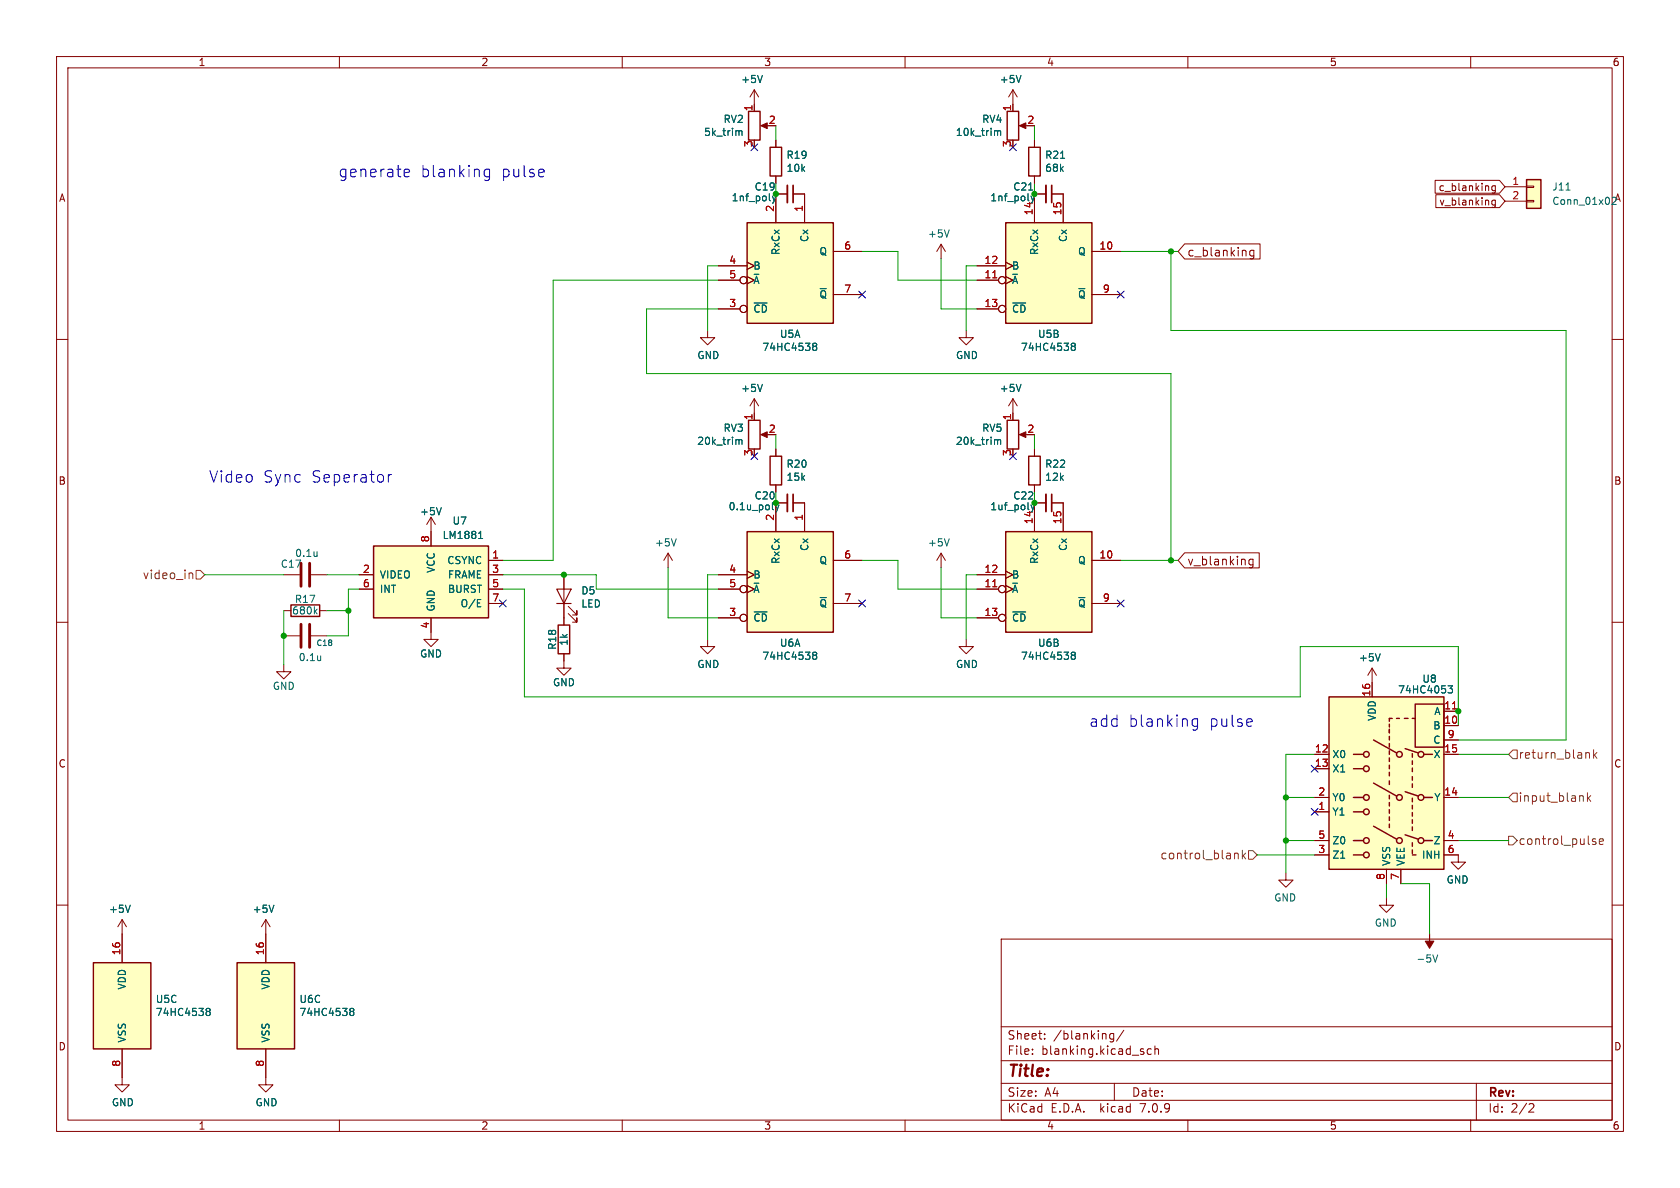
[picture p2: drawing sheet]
<svg xmlns="http://www.w3.org/2000/svg" width="297mm" height="210mm" viewBox="0 0 297 210" stroke-linecap="round" stroke-linejoin="round" font-family="sans-serif">
<g fill="none" stroke="#840000" stroke-width=".18">
<path d="M10 10h277v190h-277zM12 12h273v186h-273zM60 10v2M110 10v2M133.3 15.9v3.8M133.3 15.9l.8 1.2M133.3 15.9l-.7 1.2M160 10v2M179.1 15.9v3.8M179.1 15.9l.7 1.2M179.1 15.9l-.8 1.2M210 10v2"/>
<path d="M260 10v2M134.9 22.2h1M137.2 24.8v1.2M137.2 31.1v1.3M139.2 34.3h-2v5.1M140.2 34.3h2v5.1M180.6 22.2h1M182.9 24.8v1.2M182.9 31.1v1.3M184.9 34.3h-2v5.1M185.9 34.3h2.1v5.1M253.7 31.9h11.4l1 1.1-1 1.2h-11.4z"/>
<path d="M253.8 34.4h11.3l1 1.2-1 1.1h-11.3zM264.4 32.8v1.1l-.3 .2h-.3M264.4 35.4v1l-.3 .3-.3-.1M264.4 32.9l-.4-.1-.3 .3 .2 .5h.5M264.4 35.4h-.4l-.3 .2 .2 .6h.5M266.1 33h3.8M266.1 35.6h3.8M269.9 35.4h1.2v.3h-1.2zM269.9 32.9h1.2v.2h-1.2zM10 60h2M125.1 58.4v1.3h1.3l-1.3 1.3-1.3-1.3h1.3M127 54.6h3.8"/>
<path d="M127 47h5.1M127 49.5h3.8M132.1 46.4l1.2 .6-1.2 .6M132.1 48.9l1.2 .6-1.2 .7M147.3 44.5h5.1M147.3 52.1h5.1M166.4 43.2v2.5M166.4 43.2l.7 1.3M166.4 43.2l-.8 1.3M170.8 58.4v1.3h1.3l-1.3 1.3-1.3-1.3h1.3M172.7 54.6h3.8M172.7 47h5.1"/>
<path d="M172.7 49.5h3.8M177.8 48.9l1.3 .6-1.3 .7M177.8 46.4l1.3 .6-1.3 .6M193 44.5h5.1M193 52.1h5.1M209.4 43.1h13.4v2.7h-13.4l-1.1-1.3zM221.7 44.2v1.3l-.3 .3-.4-.1M221.7 44.3l-.5-.1-.3 .3v.5l.2 .2h.6M285 60h2M133.3 70.5l.8 1.3M133.3 70.5v3.8M133.3 70.5l-.7 1.3"/>
<path d="M134.9 76.8h1M137.2 79.4v1.2M179.1 70.5v3.8M179.1 70.5l.7 1.3M179.1 70.5l-.8 1.3M180.6 76.8h1M182.9 79.4v1.2M76.2 91.4v5.1M76.2 91.4l-.8 1.3M76.2 91.4l.8 1.3M86.4 99.1h2.5M118.1 97.8l.8 1.3"/>
<path d="M118.1 97.8v2.5M118.1 97.8l-.8 1.3M137.2 85.7v1.3M139.2 88.9h-2v5.1M140.2 88.9h2v5.1M147.3 99.1h5.1M166.4 97.8l.7 1.3M166.4 97.8v2.5M166.4 97.8l-.8 1.3M182.9 85.7v1.3M184.9 88.9h-2v5.1M185.9 88.9h2.1v5.1"/>
<path d="M193 99.1h5.1M209.4 97.7h13.2v2.7h-13.2l-1.1-1.3zM221.5 98.8v1.3l-.3 .3-.3-.1M221.5 98.9l-.4-.1-.3 .3v.5l.1 .2h.6M10 110h2M50.2 117.5v1.2h1.2l-1.2 1.3-1.3-1.3h1.3M50.2 101.6h2.8M50.2 108h1.2M50.2 112.4h2.8M55 101.6h2.8M55 112.4h2.8M56.5 108h1.3"/>
<path d="M63.5 104.1h2.5M63.5 101.6h2.5M76.2 109.2v3.8h1.3l-1.3 1.3-1.3-1.3h1.3M86.4 104.1h2.5M86.4 101.6h2.5M86.4 106.7h2.5M99.7 115.6v2.5h1.3l-1.3 1.3-1.3-1.3h1.3M99.7 101.6v8.9M100.5 108.5l1.5 1.5v-.8v.8h-.8M100.5 107.2l1.5 1.5v-.7v.7h-.8M125.1 113v1.3h1.3l-1.3 1.3-1.3-1.3h1.3M127 104.1h3.8"/>
<path d="M127 101.6h5.1M127 109.2h3.8M132.1 101l1.2 .6-1.2 .6M132.1 103.5l1.2 .6-1.2 .7M147.3 106.7h5.1M170.8 113v1.3h1.3l-1.3 1.3-1.3-1.3h1.3M172.7 104.1h3.8M172.7 101.6h5.1M172.7 109.2h3.8M177.8 103.5l1.3 .6-1.3 .7M177.8 101l1.3 .6-1.3 .6M193 106.7h5.1"/>
<path d="M242.6 118.1l.7 1.3M242.6 118.1v5.1M242.6 118.1l-.8 1.3M285 110h2M232.4 133.4h2.5M232.4 135.9h2.5M255.3 128.3h2.5M255.3 125.7h2.5M255.3 133.4h2.5M255.3 130.8h2.5M10 160h2M227.3 154.3v1.3h-1.2l1.2 1.2 1.3-1.2h-1.3"/>
<path d="M232.4 143.5h2.5M232.4 141h2.5M232.4 151.1h2.5M232.4 148.6h2.5M245.1 158.8v1.2h-1.3l1.3 1.3 1.3-1.3h-1.3M245.1 153.7v2.5M247.6 153.7v2.5M255.3 151.1h2.5v1.3h-1.3l1.3 1.3 1.3-1.3h-1.3M255.3 141h2.5M255.3 148.6h2.5M285 160h2M21.6 162.6v7.6"/>
<path d="M21.6 162.6l.8 1.2M21.6 162.6l-.8 1.2M47 162.6v7.6M47 162.6l.8 1.2M47 162.6l-.8 1.2M177 166h108v32h-108zM21.6 185.4v6.4h1.3l-1.3 1.2-1.3-1.2h1.3M47 185.4v6.4h1.3l-1.3 1.2-1.3-1.2h1.3M60 198v2M110 198v2M160 198v2M177 194.5h108"/>
<path d="M177 191.5h108M177 187.5h108M177 181.5h108M182.5 186.3v.1M182.5 185.5v.1M184.7 183.6v.1M184.7 182.8v.1M196.9 182.7v1.2l-.3 .3-.4-.1M196.9 182.8l-.4-.1-.3 .3v.4l.1 .2h.6M197 191.5v3M198.7 182.1l-1.3 2M203.5 185.5l-.4-.1-.3 .3v.4l.2 .2h.5"/>
<path d="M204.2 185.5l.2-.1 .3 .1 .1 .9M204.2 184.9v1.5M210 198v2M260 198v2M261 191.5v6.5M270.5 195.1l.5 .1 .2 .3-1 1.1h1"/>
<circle cx="131.4" cy="49.5" r=".63"/>
<circle cx="131.4" cy="54.6" r=".63"/>
<circle cx="177.2" cy="49.5" r=".63"/>
<circle cx="177.2" cy="54.6" r=".63"/>
<circle cx="131.4" cy="104.1" r=".63"/>
<circle cx="131.4" cy="109.2" r=".63"/>
<circle cx="177.2" cy="109.2" r=".63"/>
<circle cx="177.2" cy="104.1" r=".63"/>
</g>
<g fill="none" stroke="#006464" stroke-width=".18">
<path d="M134.8 13.3l-.4 1.3M180.5 13.3l-.4 1.3M130.6 23.3l.2-.2 .3 .1 .1 .7M136.6 34.7l.3 .8M136.9 35.5l-.3 .4M137.2 34.7l-.3 .8M176 23.1l.4 .2M176.4 23.3l.1-.2 .3 .1 .1 .7M176.4 23.3v.6M181.9 33.6h.7M182.3 34.7l.3 .8M182.6 35.5l-.1 .3"/>
<path d="M182.9 34.7l-.3 .8M187.5 28h.7M276.8 33.6h.8M133.3 48.5h.9M167.8 40.6l-.4 1.3M179 48.5h.9M130.3 77.7l.3 .2M130.6 77.9l.2-.2 .3 .1 .1 .8M130.6 77.9v.7M134.8 67.9l-.4 1.3M143.7 61l.2 .2M143.7 60.9l.2-.2h.4l.1 .3-.3 .2"/>
<path d="M143.9 61.2h.2M143.9 61.2l-.2 .3M144.1 61.2l.3 .3-.1 .3-.4 .1-.2-.2M176 77.7l.4 .2M176.4 77.9l.1-.2 .3 .1 .1 .8M176.4 77.9v.7M180.5 67.9l-.4 1.3M189.4 60.9l.2-.2h.4l.1 .3-.2 .2M189.4 61l.2 .2M189.6 61.2h.3M189.6 61.2l-.2 .3M189.9 61.2l.2 .3-.1 .3-.4 .1-.2-.2"/>
<path d="M56.1 97.5v.9M56.1 98.2l-.1 .1M78 89.7l-.4 1.3M84.6 95.2h.7M84.7 94.2l.3-.3v1.3M119.5 95.2l-.4 1.3M137.1 89.3l.3 .8M137.4 90.1l-.3 .4M137.7 89.3l-.3 .8M167.8 95.2l-.4 1.3M182.3 89.3l.3 .8M182.6 90.1l-.1 .3"/>
<path d="M182.9 89.3l-.3 .8M55.7 108l.4 .5M56.1 107.7l-.5 .5M56.7 115.9v.9M56.7 116.7h-.1M84.4 107.3h.6M84.4 106h.6M133.3 103.1h.9M143.7 115.5l.2-.2h.4l.1 .3-.3 .2M143.7 115.6l.2 .2M143.9 115.8h.2M143.9 115.8l-.2 .3"/>
<path d="M144.1 115.8l.3 .3-.1 .4-.4 .1-.2-.3M179 103.1h.9M189.4 115.6l.2 .2M189.4 115.5l.2-.2h.4l.1 .3-.2 .2M189.6 115.8h.3M189.6 115.8l-.2 .3M189.9 115.8l.2 .3-.1 .4-.4 .1-.2-.3M244 115.6l-.4 1.2M256 121.2h.8l-.4 .5 .3 .1v.6l-.2 .1-.4-.1M23 160l-.4 1.3M36.4 178.5l.3-.2h.3l.2 .3-.3 .2M36.4 178.6l.3 .2"/>
<path d="M36.7 178.8h.2M36.7 178.8l-.3 .2M36.9 178.8l.3 .2-.2 .5h-.3l-.3-.2M48.4 160l-.4 1.3M61.8 178.6l.3 .2M61.8 178.5l.3-.2h.3l.2 .3-.3 .2M62.1 178.8h.2M62.1 178.8l-.3 .2M62.3 178.8l.3 .2-.2 .5h-.3l-.3-.2M253.3 168.8l.4 1.3 .5-1.3"/>
</g>
<g fill="none" stroke="#840000" stroke-width=".25">
<path d="M132.3 19.7h2.1v5.1h-2.1zM178.1 19.7h2v5.1h-2zM132.1 39.4h15.2v17.8h-15.2zM136.1 26h2.1v5.1h-2.1zM177.8 39.4h15.2v17.8h-15.2zM181.9 26h2v5.1h-2zM269.9 31.8h2.5v5h-2.5zM132.3 74.3h2.1v5.1h-2.1zM178.1 74.3h2v5.1h-2zM66 96.5h20.4v12.7h-20.4zM132.1 94h15.2v17.8h-15.2zM136.1 80.6h2.1v5.1h-2.1z"/>
<path d="M177.8 94h15.2v17.8h-15.2zM181.9 80.6h2v5.1h-2zM51.4 106.9h5.1v2.1h-5.1zM98.7 110.5h2v5.1h-2zM234.9 123.2h20.4v30.5h-20.4zM239.3 133.4h1.7M239.3 135.9h1.7M242.8 138.4l4.1 2.3M242.8 130.8l4.1 2.3M245.6 128v.5M245.6 128.9v.6M245.6 130.2v.6"/>
<path d="M245.6 131.4v.7M245.6 132.7v.7M245.6 134v.6M245.6 135.3v.6M245.6 136.5v.7M245.6 138v.7M246.1 127h-.5v.5M246.9 127h.5M248.3 127h.6M248.4 140l2.3 .7M248.4 132.3l2.3 .8M249.7 133.2v.7"/>
<path d="M249.7 134.5v.6M249.7 135.8v.6M249.7 137.3v.6M249.7 138.6v.6M249.7 127h.5M250.2 124.5h5.1v7.6h-5.1zM251.7 133.4h1.5M239.3 148.6h1.7M239.3 141h1.7M239.3 151.1h1.7M239.3 143.5h1.7M242.8 146.1l4.1 2.2"/>
<path d="M245.6 140.6v.6M245.6 141.9v.6M245.6 143.1v.7M245.6 144.4v.6M245.6 145.7v.6M248.4 147.6l2.3 .7M249.7 151.1h.6M249.7 141.1v.6M249.7 142.4v.6M249.7 143.6v.7M249.7 144.9v.6M249.7 146.2v.6"/>
<path d="M249.7 149v.6M249.7 150.2v.7M251.7 148.6h1.5M251.7 141h1.5M16.5 170.2h10.2v15.2h-10.2zM41.9 170.2h10.2v15.2h-10.2z"/>
<circle cx="241.6" cy="135.9" r=".51"/>
<circle cx="241.6" cy="133.4" r=".51"/>
<circle cx="247.4" cy="133.4" r=".51"/>
<circle cx="251.2" cy="133.4" r=".51"/>
<circle cx="241.6" cy="143.5" r=".51"/>
<circle cx="241.6" cy="148.6" r=".51"/>
<circle cx="241.6" cy="151.1" r=".51"/>
<circle cx="241.6" cy="141" r=".51"/>
<circle cx="247.4" cy="148.6" r=".51"/>
<circle cx="247.4" cy="141" r=".51"/>
<circle cx="251.2" cy="141" r=".51"/>
<circle cx="251.2" cy="148.6" r=".51"/>
</g>
<path d="M139.2 32.8v3M184.9 32.8v3M139.2 87.4v3M184.9 87.4v3" fill="none" stroke="#840000" stroke-width=".33"/>
<path d="M140.2 32.8v3M185.9 32.8v3M140.2 87.4v3M185.9 87.4v3" fill="none" stroke="#840000" stroke-width=".3"/>
<g fill="#ffffc2" stroke="#ffffc2" stroke-width=".18">
<path d="M132.1 39.4h15.2v17.8h-15.2z"/>
<path d="M269.9 31.8h2.5v5h-2.5z"/>
<path d="M177.8 94h15.2v17.8h-15.2z"/>
<path d="M132.1 94h15.2v17.8h-15.2z"/>
<path d="M66 96.5h20.4v12.7h-20.4z"/>
<path d="M41.9 170.2h10.2v15.2h-10.2z"/>
<path d="M16.5 170.2h10.2v15.2h-10.2z"/>
<path d="M177.8 39.4h15.2v17.8h-15.2z"/>
<path d="M234.9 123.2h20.4v30.5h-20.4z"/>
</g>
<path d="M175.5 49.1h.7M175.5 103.7h.7M256.8 125.3h.7" fill="none" stroke="#a90000" stroke-width=".18"/>
<g fill="#840000" stroke="#840000" stroke-width=".18">
<path d="M134.5 22.2l1.1-.5v1z"/>
<path d="M134.5 76.8l1.1-.5v1z"/>
<path d="M180.2 76.8l1.2-.5v1z"/>
<path d="M252.7 165.1v1.3h.8l-.8 1.2-.7-1.2h.7z"/>
<path d="M180.2 22.2l1.2-.5v1z"/>
</g>
<path d="M53.2 99.6v4M54.7 99.6v4M53.2 110.4v4M54.7 110.4v4" fill="none" stroke="#840000" stroke-width=".51"/>
<path d="M98.4 104.1h2.6l-1.3 2.6zM98.4 106.7h2.6" fill="none" stroke="#840000" stroke-width=".2"/>
<g fill="none" stroke="#725600" stroke-width=".18">
<path d="M33.7 101.3h.2l.2 .2v.8M34.7 100.8h.7l.8 .8-.8 .8h-.7zM267.5 132.6h.7v1.5h-.7l-.8-.7zM280.8 133l.2 .2v.8M281.7 132.5v1.5M281.9 133.5l.4 .5M282.3 133l-.6 .6M218.3 150.9h.5l.1 .9M219.6 150.3v1.5M219.8 151.2l.4 .6M220.2 150.8l-.6 .6M220.7 150.4h.8l.7 .7-.7 .8h-.8z"/>
<path d="M266.7 147.8h.8l.7 .8-.7 .8h-.8zM267.5 140.2h.7v1.5h-.7l-.8-.7zM280.6 140.1v1.6M280.8 141.1l.4 .6M281.2 140.7l-.6 .5M281.6 148.7l.5 .2 .1 .2-.3 .2-.4-.1M281.6 148.3h.5M282.7 148.8l.8-.2-.1-.3h-.4l-.3 .2 .1 .7h.6"/>
</g>
<path d="M71.5 31.2h.2h.6M71.5 30l.6-.1 .2 .1 .1 .4-1 .2M86.5 30l-.5-.1-.4 .4v.6l.2 .3h.2h.5M86.5 29.9v1.6a.54 .54 0 0 1-.8 .3M96.1 30l.1 .4-1 .2M68.7 83.9v1.3M69.2 83.9a.51 .51 0 0 0-.5 .4M211.7 127.1v1.6a.54 .54 0 0 1-.8 .3M211.7 127.2l-.6-.1-.3 .3v.6l.1 .3 .2 .1 .6-.1M221.3 127.2l.1 .3-1 .2" fill="none" stroke="#0000c2" stroke-width=".18"/>
<g fill="none" stroke="#009600" stroke-width=".18">
<path d="M137.2 22.2v2.6M137.2 32.4v1.9M182.9 22.2v2.6M182.9 32.4v1.9M127 49.5h-29.2v49.6h-8.9M127 47h-1.9v11.4M127 54.6h-12.7v11.4h92.7v33.1M152.4 44.5h6.3v5h14M166.4 45.7v8.9h6.3M172.7 47h-1.9v11.4M198.1 44.5h10.2M207 44.5v13.9h69.9v72.4h-19.1"/>
<path d="M137.2 76.8v2.6M182.9 76.8v2.6M137.2 87v1.9M152.4 99.1h6.3v5h14M182.9 87v1.9M198.1 99.1h10.2M36.2 101.6h14M50.2 108v9.5M57.8 101.6h5.7M57.8 108h3.8M63.5 104.1h-1.9v8.3h-3.8M88.9 101.6h16.5v2.5h21.6"/>
<path d="M88.9 104.1h3.8v19.1h137.2v-8.9h27.9v14M118.1 100.3v8.9h8.9M127 101.6h-1.9v11.4M166.4 100.3v8.9h6.3M172.7 101.6h-1.9v11.4M232.4 133.4h-5.1v20.9M257.8 133.4h8.9M222.2 151.1h10.2M227.3 141h5.1M227.3 148.6h5.1M245.1 156.2v2.6M247.6 156.2h5.1v8.9"/>
<path d="M257.8 141h8.9M257.8 148.6h8.9"/>
</g>
<g fill="none" stroke="#000084" stroke-width=".18">
<path d="M132.7 25.4l1.3 1.2M134 25.4l-1.3 1.2M178.5 25.4l1.2 1.2M179.7 25.4l-1.2 1.2M151.8 51.5l1.2 1.2M153 51.5l-1.2 1.2M197.5 51.5l1.2 1.2M198.7 51.5l-1.2 1.2M132.7 80l1.3 1.3M134 80l-1.3 1.3M178.5 80l1.2 1.3M179.7 80l-1.2 1.3"/>
<path d="M88.3 106.1l1.2 1.2M89.5 106.1l-1.2 1.2M151.8 106.1l1.2 1.2M153 106.1l-1.2 1.2M197.5 106.1l1.2 1.2M198.7 106.1l-1.2 1.2M231.8 135.3l1.2 1.2M233 135.3l-1.2 1.2M231.8 142.9l1.2 1.2M233 142.9l-1.2 1.2"/>
</g>
<g fill="#009600" stroke="#009600" stroke-width=".18">
<circle cx="227.3" cy="148.6" r=".46"/>
<circle cx="257.8" cy="125.7" r=".46"/>
<circle cx="227.3" cy="141" r=".46"/>
<circle cx="99.7" cy="101.6" r=".46"/>
<circle cx="137.2" cy="88.9" r=".46"/>
<circle cx="50.2" cy="112.4" r=".46"/>
<circle cx="61.6" cy="108" r=".46"/>
<circle cx="207" cy="99.1" r=".46"/>
<circle cx="182.9" cy="34.3" r=".46"/>
<circle cx="207" cy="44.5" r=".46"/>
<circle cx="182.9" cy="88.9" r=".46"/>
<circle cx="137.2" cy="34.3" r=".46"/>
</g>
<g font-size="2.8" fill="#0000c2">
<text x="59.7" y="31.5">generate</text>
<text x="74.3" y="31.5">blanking</text>
<text x="88.6" y="31.5">pulse</text>
<text x="36.8" y="85.5">Video</text>
<text x="46.4" y="85.5">Sync</text>
<text x="55" y="85.5">Seperator</text>
<text x="192.4" y="128.7">add</text>
<text x="199.4" y="128.7">blanking</text>
<text x="213.7" y="128.7">pulse</text>
</g>
<text font-size="2.8" fill="#840000" x="178" y="190.9">Title:</text>
<g font-size="2.1" fill="#840000">
<text x="209.8" y="45.5">c_blanking</text>
<text x="209.8" y="100.2">v_blanking</text>
<text x="178" y="184">Sheet:</text>
<text x="186.2" y="184">/blanking/</text>
<text x="178" y="186.7">File:</text>
<text x="184.1" y="186.7">blanking.kicad_sch</text>
<text x="178" y="196.9">KiCad</text>
<text x="178" y="194.1">Size:</text>
<text x="184.7" y="194.1">A4</text>
<text x="185.7" y="196.9">E.D.A.</text>
<text x="194.6" y="196.9">kicad</text>
<text x="200" y="194.1">Date:</text>
<text x="201.8" y="196.9">7.0.9</text>
<text x="263" y="194.3">Rev:</text>
<text x="263" y="196.9">Id:</text>
<text x="267.1" y="196.9">2/2</text>
</g>
<g font-size="2.1" fill="#725600">
<text x="25.2" y="102.6">video_in</text>
<text x="268.3" y="134.3">return_blank</text>
<text x="268.3" y="142">input_blank</text>
<text x="268.3" y="149.6">control_pulse</text>
<text x="205.1" y="152.1">control_blank</text>
</g>
<g font-size="1.8" fill="#840000">
<text x="35" y="11.9">1</text>
<text x="85" y="11.9">2</text>
<text x="135" y="11.9">3</text>
<text x="185" y="11.9">4</text>
<text x="235" y="11.9">5</text>
<text x="285" y="11.9">6</text>
<text x="10.3" y="35.9">A</text>
<text x="254.2" y="34">c_blanking</text>
<text x="254.4" y="36.5">v_blanking</text>
<text x="10.3" y="85.9">B</text>
<text x="285.3" y="85.9">B</text>
<text x="10.3" y="135.9">C</text>
<text x="285.3" y="135.9">C</text>
<text x="10.3" y="185.9">D</text>
<text x="285.3" y="185.9">D</text>
<text x="35" y="199.9">1</text>
<text x="85" y="199.9">2</text>
<text x="135" y="199.9">3</text>
<text x="185" y="199.9">4</text>
<text x="235" y="199.9">5</text>
<text x="285" y="199.9">6</text>
</g>
<g font-size="1.8" fill="#006464">
<text x="130.9" y="14.9">+5V</text>
<text x="176.7" y="14.9">+5V</text>
<text x="127.8" y="21.9">RV2</text>
<text x="173.5" y="21.9">RV4</text>
<text x="124.4" y="24.2">5k_trim</text>
<text x="138.9" y="28.3">R19</text>
<text x="168.9" y="24.2">10k_trim</text>
<text x="184.7" y="28.3">R21</text>
<text x="129.3" y="35.8">1nf_poly</text>
<text x="133.3" y="33.9">C19</text>
<text x="138.9" y="30.6">10k</text>
<text x="175" y="35.8">1nf_poly</text>
<text x="179" y="33.9">C21</text>
<text x="184.7" y="30.6">68k</text>
<text x="274.3" y="33.9">J11</text>
<text x="285.3" y="35.9">A</text>
<text x="182.6" y="38.1" transform="rotate(-90 182.6 38.1)">14</text>
<text x="274.3" y="36.4">Conn_01x02</text>
<text x="133.1" y="47.9">B</text>
<text x="138" y="45.2" transform="rotate(-90 138 45.2)">RxCx</text>
<text x="143.1" y="42.9" transform="rotate(-90 143.1 42.9)">Cx</text>
<text x="144.8" y="45.3">Q</text>
<text x="164" y="42.2">+5V</text>
<text x="178.8" y="47.9">B</text>
<text x="183.7" y="45.2" transform="rotate(-90 183.7 45.2)">RxCx</text>
<text x="188.8" y="42.9" transform="rotate(-90 188.8 42.9)">Cx</text>
<text x="190.5" y="45.3">Q</text>
<text x="133.1" y="50.4">~{A}</text>
<text x="144.8" y="52.9">~{Q}</text>
<text x="178.8" y="50.4">~{A}</text>
<text x="190.5" y="52.9">~{Q}</text>
<text x="133.1" y="55.5">~{CD}</text>
<text x="137.8" y="59.9">U5A</text>
<text x="178.8" y="55.5">~{CD}</text>
<text x="183.4" y="59.9">U5B</text>
<text x="123.2" y="63.7">GND</text>
<text x="134.7" y="62.2">74HC4538</text>
<text x="168.9" y="63.7">GND</text>
<text x="180.4" y="62.2">74HC4538</text>
<text x="130.9" y="69.5">+5V</text>
<text x="176.7" y="69.5">+5V</text>
<text x="127.8" y="76.5">RV3</text>
<text x="173.5" y="76.5">RV5</text>
<text x="123.2" y="78.8">20k_trim</text>
<text x="138.9" y="82.9">R20</text>
<text x="168.9" y="78.8">20k_trim</text>
<text x="184.7" y="82.9">R22</text>
<text x="133.3" y="88.5">C20</text>
<text x="138.9" y="85.2">15k</text>
<text x="179" y="88.5">C22</text>
<text x="184.7" y="85.2">12k</text>
<text x="74.2" y="91.3">+5V</text>
<text x="78.2" y="95.5">LM1881</text>
<text x="79.9" y="92.9">U7</text>
<text x="128.7" y="90.4">0.1u_poly</text>
<text x="175" y="90.4">1uf_poly</text>
<text x="182.6" y="92.8" transform="rotate(-90 182.6 92.8)">14</text>
<text x="49.5" y="100.6">C17</text>
<text x="52.1" y="98.7">0.1u</text>
<text x="77.1" y="101.4" transform="rotate(-90 77.1 101.4)">VCC</text>
<text x="79" y="99.9">CSYNC</text>
<text x="115.7" y="96.8">+5V</text>
<text x="138" y="99.8" transform="rotate(-90 138 99.8)">RxCx</text>
<text x="143.1" y="97.5" transform="rotate(-90 143.1 97.5)">Cx</text>
<text x="144.8" y="99.9">Q</text>
<text x="164" y="96.8">+5V</text>
<text x="183.7" y="99.8" transform="rotate(-90 183.7 99.8)">RxCx</text>
<text x="188.8" y="97.5" transform="rotate(-90 188.8 97.5)">Cx</text>
<text x="190.5" y="99.9">Q</text>
<text x="52" y="106.8">R17</text>
<text x="67.1" y="102.5">VIDEO</text>
<text x="67.1" y="105">INT</text>
<text x="79.1" y="102.5">FRAME</text>
<text x="79.1" y="105">BURST</text>
<text x="81.3" y="107.5">O/E</text>
<text x="102.7" y="105.3">D5</text>
<text x="102.7" y="107.6">LED</text>
<text x="133.1" y="102.5">B</text>
<text x="133.1" y="105">~{A}</text>
<text x="144.8" y="107.5">~{Q}</text>
<text x="178.8" y="105">~{A}</text>
<text x="178.8" y="102.5">B</text>
<text x="190.5" y="107.5">~{Q}</text>
<text x="51.5" y="108.8">680k</text>
<text x="77.1" y="108.2" transform="rotate(-90 77.1 108.2)">GND</text>
<text x="133.1" y="110.1">~{CD}</text>
<text x="178.8" y="110.1">~{CD}</text>
<text x="52.7" y="117.1">0.1u</text>
<text x="74.2" y="116.4">GND</text>
<text x="98.5" y="115" transform="rotate(-90 98.5 115)">R18</text>
<text x="100.6" y="114.3" transform="rotate(-90 100.6 114.3)">1k</text>
<text x="123.2" y="118.3">GND</text>
<text x="134.7" y="116.8">74HC4538</text>
<text x="137.8" y="114.5">U6A</text>
<text x="168.9" y="118.3">GND</text>
<text x="180.4" y="116.8">74HC4538</text>
<text x="183.4" y="114.5">U6B</text>
<text x="240.2" y="117.1">+5V</text>
<text x="48.1" y="122.1">GND</text>
<text x="97.7" y="121.5">GND</text>
<text x="247.1" y="122.8">74HC4053</text>
<text x="251.4" y="120.9">U8</text>
<text x="243.4" y="127.5" transform="rotate(-90 243.4 127.5)">VDD</text>
<text x="253.3" y="129.1">B</text>
<text x="253.3" y="131.7">C</text>
<text x="253.5" y="126.6">A</text>
<text x="235.5" y="134.2">X0</text>
<text x="235.5" y="136.8">X1</text>
<text x="253.3" y="134.2">X</text>
<text x="235.5" y="141.8">Y0</text>
<text x="253.5" y="141.8">Y</text>
<text x="235.5" y="144.4">Y1</text>
<text x="235.5" y="149.5">Z0</text>
<text x="253.3" y="149.5">Z</text>
<text x="235.5" y="152">Z1</text>
<text x="246" y="153.2" transform="rotate(-90 246 153.2)">VSS</text>
<text x="248.5" y="153.2" transform="rotate(-90 248.5 153.2)">VEE</text>
<text x="251.3" y="152">INH</text>
<text x="19.2" y="161.6">+5V</text>
<text x="44.6" y="161.6">+5V</text>
<text x="225.2" y="159.6">GND</text>
<text x="255.6" y="156.4">GND</text>
<text x="242.9" y="164">GND</text>
<text x="250.3" y="170.4">-5V</text>
<text x="22.5" y="175" transform="rotate(-90 22.5 175)">VDD</text>
<text x="27.4" y="179.8">74HC4538</text>
<text x="27.4" y="177.5">U5C</text>
<text x="47.9" y="175" transform="rotate(-90 47.9 175)">VDD</text>
<text x="52.8" y="179.8">74HC4538</text>
<text x="52.8" y="177.5">U6C</text>
<text x="22.5" y="184.4" transform="rotate(-90 22.5 184.4)">VSS</text>
<text x="47.9" y="184.4" transform="rotate(-90 47.9 184.4)">VSS</text>
<text x="19.7" y="195.8">GND</text>
<text x="45.1" y="195.8">GND</text>
</g>
<g font-size="1.8" fill="#a90000">
<text x="133.1" y="19.8" transform="rotate(-90 133.1 19.8)">1</text>
<text x="135.8" y="22">2</text>
<text x="178.8" y="19.8" transform="rotate(-90 178.8 19.8)">1</text>
<text x="181.5" y="22">2</text>
<text x="133.1" y="26.1" transform="rotate(-90 133.1 26.1)">3</text>
<text x="178.8" y="26.1" transform="rotate(-90 178.8 26.1)">3</text>
<text x="267.3" y="32.8">1</text>
<text x="267.3" y="35.3">2</text>
<text x="136.9" y="37.5" transform="rotate(-90 136.9 37.5)">2</text>
<text x="142" y="37.5" transform="rotate(-90 142 37.5)">1</text>
<text x="187.7" y="38.1" transform="rotate(-90 187.7 38.1)">15</text>
<text x="128.8" y="46.7">4</text>
<text x="149.2" y="44.2">6</text>
<text x="173.9" y="46.7">12</text>
<text x="194.3" y="44.2">10</text>
<text x="128.8" y="49.3">5</text>
<text x="149.2" y="51.8">7</text>
<text x="173.9" y="49.3">11</text>
<text x="194.9" y="51.8">9</text>
<text x="128.8" y="54.4">3</text>
<text x="173.9" y="54.4">13</text>
<text x="133.1" y="74.4" transform="rotate(-90 133.1 74.4)">1</text>
<text x="135.8" y="76.6">2</text>
<text x="178.8" y="74.4" transform="rotate(-90 178.8 74.4)">1</text>
<text x="181.5" y="76.6">2</text>
<text x="133.1" y="80.7" transform="rotate(-90 133.1 80.7)">3</text>
<text x="178.8" y="80.7" transform="rotate(-90 178.8 80.7)">3</text>
<text x="75.9" y="96" transform="rotate(-90 75.9 96)">8</text>
<text x="136.9" y="92.1" transform="rotate(-90 136.9 92.1)">2</text>
<text x="142" y="92.1" transform="rotate(-90 142 92.1)">1</text>
<text x="187.7" y="92.8" transform="rotate(-90 187.7 92.8)">15</text>
<text x="64.1" y="101.3">2</text>
<text x="86.9" y="98.8">1</text>
<text x="86.9" y="101.3">3</text>
<text x="128.8" y="101.3">4</text>
<text x="149.2" y="98.8">6</text>
<text x="173.9" y="101.3">12</text>
<text x="194.3" y="98.8">10</text>
<text x="64.1" y="103.9">6</text>
<text x="86.9" y="103.9">5</text>
<text x="86.9" y="106.4">7</text>
<text x="128.8" y="103.9">5</text>
<text x="149.2" y="106.4">7</text>
<text x="173.9" y="103.9">11</text>
<text x="194.9" y="106.4">9</text>
<text x="75.9" y="111.2" transform="rotate(-90 75.9 111.2)">4</text>
<text x="128.8" y="109">3</text>
<text x="173.9" y="109">13</text>
<text x="242.3" y="123.2" transform="rotate(-90 242.3 123.2)">16</text>
<text x="255.2" y="125.5">11</text>
<text x="255.2" y="128">10</text>
<text x="255.8" y="130.6">9</text>
<text x="232.4" y="133.1">12</text>
<text x="232.4" y="135.6">13</text>
<text x="255.2" y="133.1">15</text>
<text x="233" y="143.3">1</text>
<text x="233" y="140.7">2</text>
<text x="255.2" y="140.7">14</text>
<text x="233" y="148.3">5</text>
<text x="255.8" y="148.3">4</text>
<text x="233" y="150.9">3</text>
<text x="244.9" y="155.6" transform="rotate(-90 244.9 155.6)">8</text>
<text x="247.4" y="155.6" transform="rotate(-90 247.4 155.6)">7</text>
<text x="255.8" y="150.9">6</text>
<text x="21.3" y="169" transform="rotate(-90 21.3 169)">16</text>
<text x="46.7" y="169" transform="rotate(-90 46.7 169)">16</text>
<text x="21.3" y="188.7" transform="rotate(-90 21.3 188.7)">8</text>
<text x="46.7" y="188.7" transform="rotate(-90 46.7 188.7)">8</text>
</g>
<text font-size="1.4" fill="#006464" x="55.8" y="114.4">C18</text>
</svg>
